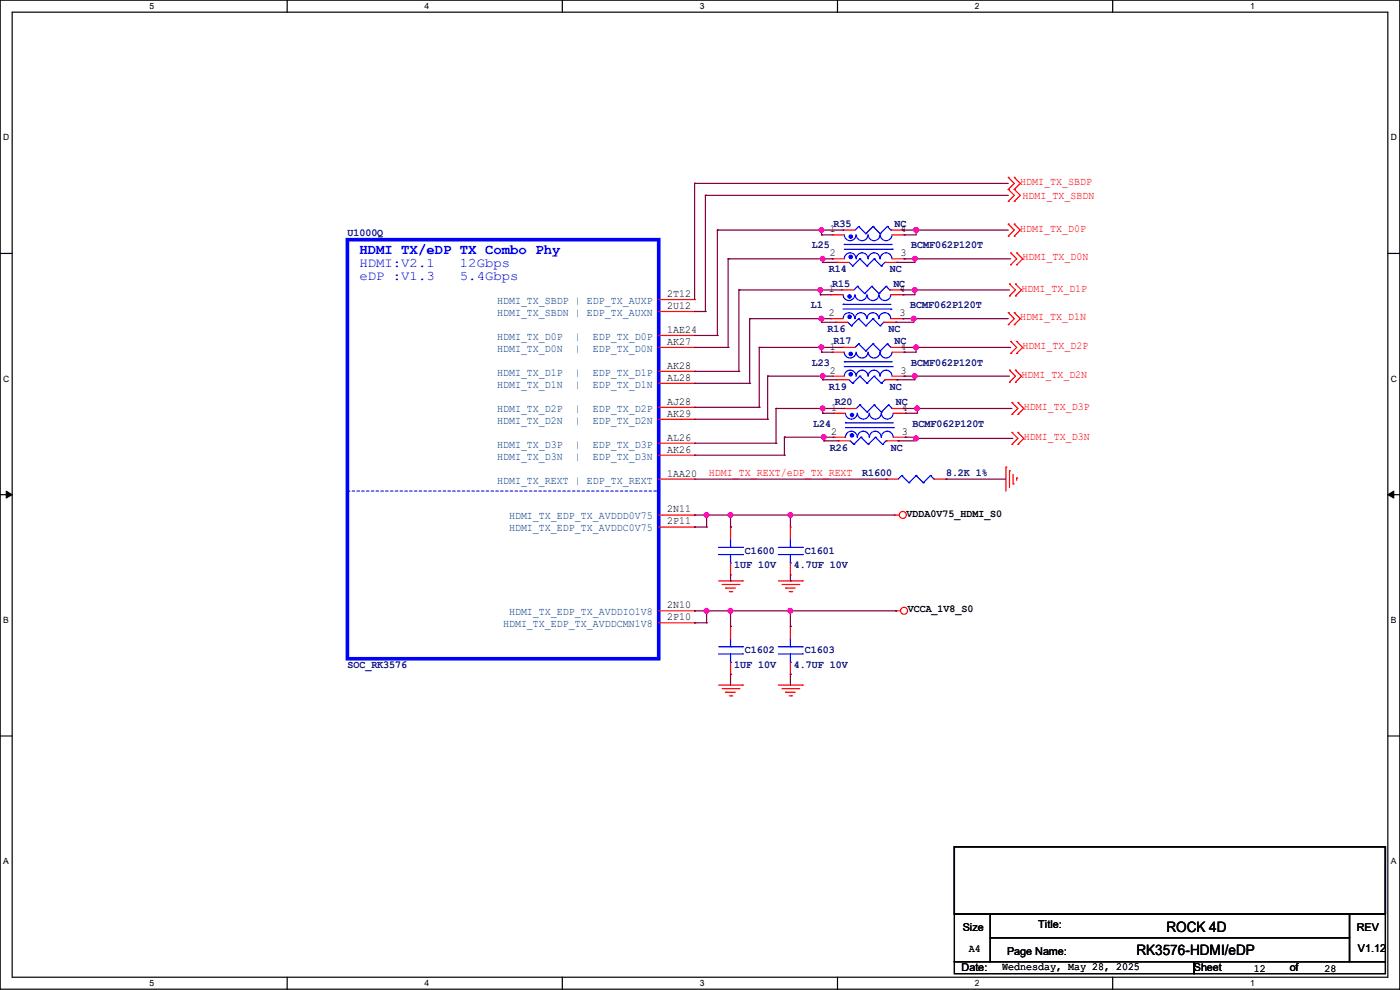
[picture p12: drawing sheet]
<svg xmlns="http://www.w3.org/2000/svg" width="297mm" height="210mm" viewBox="0 0 297 210" stroke-linecap="round" stroke-linejoin="round" font-family="sans-serif">
<path d="M0 0h297v209.8h-297zM2.6 2.6h291.8v204.7h-291.8z" fill="none" stroke="#000" stroke-width=".25"/>
<g fill="#fff">
<path d="M31.8 .3h.9v2h-.9z"/>
<path d="M31.8 207.6h.9v2h-.9z"/>
</g>
<path d="M60.9 0v2.6M60.9 207.3v2.5" fill="none" stroke="#000" stroke-width=".25"/>
<g fill="#fff">
<path d="M90.1 .3h1v2h-1z"/>
<path d="M90.1 207.6h1v2h-1z"/>
</g>
<path d="M119.3 0v2.6M119.3 207.3v2.5" fill="none" stroke="#000" stroke-width=".25"/>
<g fill="#fff">
<path d="M148.5 .3h.9v2h-.9z"/>
<path d="M148.5 207.6h.9v2h-.9z"/>
</g>
<path d="M177.7 0v2.6M177.7 207.3v2.5" fill="none" stroke="#000" stroke-width=".25"/>
<g fill="#fff">
<path d="M206.8 .3h1v2h-1z"/>
<path d="M206.8 207.6h1v2h-1z"/>
</g>
<path d="M236.1 0v2.6M236.1 207.3v2.5" fill="none" stroke="#000" stroke-width=".25"/>
<g fill="#fff">
<path d="M265.2 .3h1v2h-1z"/>
<path d="M265.2 207.6h1v2h-1z"/>
<path d="M.7 28.2h1.2v1.9h-1.2z"/>
<path d="M295.1 28.2h1.2v1.9h-1.2z"/>
<path d="M.7 79.3h1.2v2h-1.2z"/>
<path d="M295.1 79.3h1.2v2h-1.2z"/>
</g>
<path d="M0 53.8h2.6M294.4 53.8h2.6" fill="none" stroke="#000" stroke-width=".25"/>
<g fill="#fff">
<path d="M.7 130.5h1.2v2h-1.2z"/>
<path d="M295.1 130.5h1.1v2h-1.1z"/>
</g>
<path d="M0 104.9h2.6M294.4 104.9h2.6" fill="none" stroke="#000" stroke-width=".25"/>
<path d="M1.3 104.2l1.3 .7-1.3 .8zM294.4 104.9l1.3-.7v1.5z" fill="#000" stroke="#000" stroke-width=".21"/>
<g fill="#fff">
<path d="M.7 181.7h1.2v2h-1.2z"/>
<path d="M295.1 181.7h1.1v2h-1.1z"/>
</g>
<path d="M0 156.1h2.6M294.4 156.1h2.6M202.5 179.6h91.4v14.2h-91.4zM202.5 193.8h7.6v10.2h-7.6zM210.1 193.8h76.2v5.1h-76.2zM210.1 198.9h76.2v5.1h-76.2zM286.3 193.8h7.6v10.2h-7.6zM202.5 204h50.8v2.5h-50.8zM253.3 204h40.6v2.5h-40.6z" fill="none" stroke="#000" stroke-width=".25"/>
<g fill="none" stroke="#f00" stroke-width=".25">
<path d="M213.9 37.6h.1M213.9 37.6l1.3 1.3-1.3 1.3M215.2 37.6h.1M215.2 37.6l1.3 1.3-1.3 1.3M176.6 49.8h.1M176.6 54.9h.1M176.6 49.8h2.5M176.6 54.9h2.5M177.6 55.7h.1M177.6 55.7h2.5M178.9 48.8h.1M178.9 48.8h2.5"/>
<path d="M187.7 55.7h2.6M189 48.8h2.6M189.3 49.8h2.5M189.3 54.9h2.5M190.3 55.7h.1M191.6 48.8h.1M191.8 49.8h.1M191.8 54.9h.1M213.9 50.1h.1M213.9 47.5h.1M213.9 40.2h.1M213.9 42.7h.1"/>
<path d="M213.9 47.5l1.3 1.3-1.3 1.3M213.9 40.2l1.3 1.2-1.3 1.3M214.4 56.2h.1M214.4 53.6h.1M214.4 53.6l1.3 1.3-1.3 1.3M215.2 50.1h.1M215.2 47.5h.1M215.2 40.2h.1M215.2 42.7h.1M215.2 47.5l1.3 1.3-1.3 1.3M215.2 40.2l1.3 1.2-1.3 1.3M215.7 56.2h.1"/>
<path d="M215.7 53.6h.1M215.7 53.6l1.3 1.3-1.3 1.3M139.7 73.7h7.7M139.7 63.5h7.7M139.7 66.1h7.7M139.7 71.2h7.7M139.7 78.8h7.7M147.4 63.5h.1M147.4 66.1h.1M147.4 71.2h.1M147.4 73.7h.1M147.4 78.8h.1"/>
<path d="M176.3 62.5h.1M176.3 67.6h.1M176.3 62.5h2.6M176.3 67.6h2.6M176.6 74.7h.1M176.6 79.8h.1M176.6 74.7h2.5M176.6 79.8h2.5M177.3 68.4h.1M177.3 68.4h2.6M178.6 61.5h.1M178.6 61.5h2.5"/>
<path d="M178.9 73.7h.1M178.9 73.7h2.5M187.5 68.4h2.5M188.8 61.5h2.5M189 62.5h2.6M189 67.6h2.6M189 73.7h2.6M189.3 74.7h2.5M189.3 79.8h2.5M190 68.4h.1M191.3 61.5h.1M191.6 62.5h.1"/>
<path d="M191.6 67.6h.1M191.6 73.7h.1M191.8 74.7h.1M191.8 79.8h.1M213.9 68.9h.1M213.9 66.3h.1M213.9 66.3l1.3 1.3-1.3 1.3M214.2 62.8h.1M214.2 60.2h.1M214.2 78.5h.1M214.2 60.2l1.2 1.3-1.2 1.3M214.2 78.5l1.2 1.3-1.2 1.3"/>
<path d="M214.4 75h.1M214.4 72.4h.1M214.4 72.4l1.3 1.3-1.3 1.3M215.2 68.9h.1M215.2 66.3h.1M215.2 66.3l1.3 1.3-1.3 1.3M215.4 62.8h.1M215.4 60.2h.1M215.4 78.5h.1M215.4 60.2l1.3 1.3-1.3 1.3M215.4 78.5l1.3 1.3-1.3 1.3M215.7 75h.1"/>
<path d="M215.7 72.4h.1M215.7 72.4l1.3 1.3-1.3 1.3M139.7 81.3h7.7M139.7 86.4h7.7M139.7 88.9h7.7M139.7 94h7.7M139.7 96.6h7.7M147.4 81.3h.1M147.4 86.4h.1M147.4 88.9h.1M147.4 94h.1M147.4 96.6h.1"/>
<path d="M176.8 87.7h.1M176.8 92.8h.1M176.8 87.7h2.6M176.8 92.8h2.6M177.6 80.6h.1M177.6 80.6h2.5M177.8 93.5h.1M177.8 93.5h2.6M179.1 86.7h.1M179.1 86.7h2.6M187.7 80.6h2.6M188 93.5h2.5"/>
<path d="M189.3 86.7h2.5M189.5 87.7h2.6M189.5 92.8h2.6M190.3 80.6h.1M190.5 93.5h.1M191.8 86.7h.1M192.1 87.7h.1M192.1 92.8h.1M213.4 99.1h.1M213.4 99.1v5.1M214.2 99.9h.1M214.2 81.1h.1"/>
<path d="M214.2 99.9v3.5M214.7 87.9h.1M214.7 85.4h.1M214.7 94.3h.1M214.7 91.7h.1M214.7 85.4l1.2 1.3-1.2 1.2M214.7 91.7l1.2 1.3-1.2 1.3M215.4 81.1h.1M215.9 87.9h.1M215.9 85.4h.1M215.9 94.3h.1M215.9 91.7h.1"/>
<path d="M215.9 85.4l1.3 1.3-1.3 1.2M215.9 91.7l1.3 1.3-1.3 1.3M139.7 109.3h7.7M139.7 101.6h7.7M139.7 111.8h7.7M147.4 101.6h.1M147.4 109.3h.1M147.4 111.8h.1M155 111.8h.1M155 111.8v2.5M155 119.4v2.6M167.7 111.8h.1"/>
<path d="M167.7 111.8v2.5M167.7 119.4v2.6M188 101.6h.1M188 101.6h2.5M189.8 109.3h.1M189.8 109.3h1M198.2 101.6h2.5M200.7 101.6h.1M214.9 102.7h.1M214.9 100.6v2.1M215.7 101.4h.1M215.7 101.4v.5"/>
<path d="M139.7 129.6h7.7M139.7 132.1h7.7M147.4 129.6h.1M147.4 132.1h.1M152.4 123.2h5.1M153.2 124h3.6M154 124.8h.1M154 124.8h2M154.7 125.5h.5M155 132.9h.1M155 122h.1M155 132.9v2.5"/>
<path d="M155.2 125.5h.1M156.8 124h.1M157.5 123.2h.1M165.1 123.2h5.1M165.9 124h3.6M166.7 124.8h.1M166.7 124.8h2M167.4 125.5h.5M167.7 132.9h.1M167.7 122h.1M167.7 132.9v2.5M167.9 125.5h.1"/>
<path d="M169.5 124h.1M170.2 123.2h.1M190 129.6h.1M190 129.6h1.1M152.4 145.3h5.1M153.2 146.1h3.6M154 146.9h.1M154 146.9h2M154.7 147.6h.5M155 143h.1M155 140.5v2.5M155.2 147.6h.1"/>
<path d="M156.8 146.1h.1M157.5 145.3h.1M165.1 145.3h5.1M165.9 146.1h3.6M166.7 146.9h.1M166.7 146.9h2M167.4 147.6h.5M167.7 143h.1M167.7 140.5v2.5M167.9 147.6h.1M169.5 146.1h.1M170.2 145.3h.1"/>
<circle cx="191.5" cy="109.2" r=".74"/>
<circle cx="191.8" cy="129.6" r=".74"/>
</g>
<g fill="none" stroke="#00f" stroke-width=".25">
<path d="M179.1 54.9a1.25 1.25 0 0 1 1.3-1.3 1.25 1.25 0 0 1 1.2 1.3M179.1 49.8a1.25 1.25 0 0 0 1.3 1.3 1.25 1.25 0 0 0 1.2-1.3M179.1 51.9h.1M179.1 52.9h10.2M179.1 51.9h10.2M180.1 55.7l.8 .7M180.9 56.4h.1M181.7 54.9a1.25 1.25 0 0 1 1.2-1.3 1.25 1.25 0 0 1 1.3 1.3M181.7 49.8a1.25 1.25 0 0 0 1.2 1.3 1.25 1.25 0 0 0 1.3-1.3M182.2 48h.1M182.2 48l-.8 .8M182.2 48l1.5 1.6"/>
<path d="M182.4 54.9h.1M182.4 54.9l-1.5 1.5M182.4 54.9l1.5 1.5M183.7 49.6h.1M183.9 56.4h.1M184.2 54.9a1.25 1.25 0 0 1 1.2-1.3 1.25 1.25 0 0 1 1.3 1.3M184.2 49.8a1.25 1.25 0 0 0 1.2 1.3 1.25 1.25 0 0 0 1.3-1.3M185.2 48h.1M185.2 48l-1.5 1.6M185.2 48l1.5 1.6M185.5 54.9h.1M185.5 54.9l-1.6 1.5"/>
<path d="M185.5 54.9l1.5 1.5M186.7 49.6h.1M186.7 54.9a1.25 1.25 0 0 1 1.3-1.3 1.25 1.25 0 0 1 1.2 1.3M186.7 49.8a1.25 1.25 0 0 0 1.3 1.3 1.25 1.25 0 0 0 1.2-1.3M187 56.4h.1M187.7 55.7h.1M187.7 55.7l-.7 .7M188.3 48h.1M188.3 48l-1.6 1.6M188.3 48l.7 .8M189 48.8h.1M189.3 52.9h.1"/>
<path d="M178.9 67.6a1.25 1.25 0 0 1 1.2-1.3 1.25 1.25 0 0 1 1.3 1.3M178.9 62.5a1.25 1.25 0 0 0 1.2 1.3 1.25 1.25 0 0 0 1.3-1.3M178.9 64.6h.1M178.9 65.6h10.1M178.9 64.6h10.1M179.1 79.8a1.25 1.25 0 0 1 1.3-1.3 1.25 1.25 0 0 1 1.2 1.3M179.1 74.7a1.25 1.25 0 0 0 1.3 1.2 1.25 1.25 0 0 0 1.2-1.2M179.1 76.8h.1M179.1 77.8h10.2M179.1 76.8h10.2M179.9 68.4l.7 .7M180.6 69.1h.1"/>
<path d="M181.4 67.6a1.25 1.25 0 0 1 1.2-1.3 1.25 1.25 0 0 1 1.3 1.3M181.4 62.5a1.25 1.25 0 0 0 1.2 1.3 1.25 1.25 0 0 0 1.3-1.3M181.7 79.8a1.25 1.25 0 0 1 1.2-1.3 1.25 1.25 0 0 1 1.3 1.3M181.7 74.7a1.25 1.25 0 0 0 1.2 1.2 1.25 1.25 0 0 0 1.3-1.2M181.9 60.7h.1M181.9 60.7l-.8 .8M181.9 60.7l1.5 1.6M182.2 72.9h.1M182.2 67.6h.1M182.2 72.9l-.8 .8M182.2 72.9l1.5 1.6M182.2 67.6l-1.6 1.5"/>
<path d="M182.2 67.6l1.5 1.5M182.4 79.8h.1M182.4 79.8l1.5 1.5M182.4 79.8l-1.5 1.5M183.4 62.3h.1M183.7 74.5h.1M183.7 69.1h.1M183.9 67.6a1.25 1.25 0 0 1 1.3-1.3 1.25 1.25 0 0 1 1.2 1.3M183.9 62.5a1.25 1.25 0 0 0 1.3 1.3 1.25 1.25 0 0 0 1.2-1.3M184.2 79.8a1.25 1.25 0 0 1 1.2-1.3 1.25 1.25 0 0 1 1.3 1.3M184.2 74.7a1.25 1.25 0 0 0 1.2 1.2 1.25 1.25 0 0 0 1.3-1.2M185 60.7h.1"/>
<path d="M185 60.7l-1.6 1.6M185 60.7l1.5 1.6M185.2 72.9h.1M185.2 67.6h.1M185.2 72.9l-1.5 1.6M185.2 72.9l1.5 1.6M185.2 67.6l-1.5 1.5M185.2 67.6l1.5 1.5M185.5 79.8h.1M185.5 79.8l-1.6 1.5M185.5 79.8l1.5 1.5M186.5 62.3h.1"/>
<path d="M186.5 67.6a1.25 1.25 0 0 1 1.2-1.3 1.25 1.25 0 0 1 1.3 1.3M186.5 62.5a1.25 1.25 0 0 0 1.2 1.3 1.25 1.25 0 0 0 1.3-1.3M186.7 79.8a1.25 1.25 0 0 1 1.3-1.3 1.25 1.25 0 0 1 1.2 1.3M186.7 74.7a1.25 1.25 0 0 0 1.3 1.2 1.25 1.25 0 0 0 1.2-1.2M186.7 74.5h.1M186.7 69.1h.1M187.5 68.4h.1M187.5 68.4l-.8 .7M188 60.7h.1M188 60.7l-1.5 1.6M188 60.7l.8 .8M188.3 72.9h.1"/>
<path d="M188.3 72.9l-1.6 1.6M188.3 72.9l.7 .8M188.8 61.5h.1M189 65.6h.1M189 73.7h.1M189.3 77.8h.1M179.4 92.8a1.25 1.25 0 0 1 1.2-1.3 1.25 1.25 0 0 1 1.3 1.3M179.4 87.7a1.25 1.25 0 0 0 1.2 1.2 1.25 1.25 0 0 0 1.3-1.2M179.4 89.7h.1M179.4 90.7h10.1M179.4 89.7h10.1M180.1 80.6l.8 .7"/>
<path d="M180.4 93.5l.7 .8M180.9 81.3h.1M181.1 94.3h.1M181.9 92.8a1.25 1.25 0 0 1 1.3-1.3 1.25 1.25 0 0 1 1.2 1.3M181.9 87.7a1.25 1.25 0 0 0 1.3 1.2 1.25 1.25 0 0 0 1.2-1.2M182.4 85.9h.1M182.4 85.9l-.7 .8M182.4 85.9l1.5 1.5M182.7 92.8h.1M182.7 92.8l-1.6 1.5M182.7 92.8l1.5 1.5M183.9 87.4h.1"/>
<path d="M183.9 81.3h.1M184.2 94.3h.1M184.4 92.8a1.25 1.25 0 0 1 1.3-1.3 1.25 1.25 0 0 1 1.2 1.3M184.4 87.7a1.25 1.25 0 0 0 1.3 1.2 1.25 1.25 0 0 0 1.2-1.2M185.5 85.9h.1M185.5 85.9l-1.6 1.5M185.5 85.9l1.5 1.5M185.7 92.8h.1M185.7 92.8l-1.5 1.5M185.7 92.8l1.5 1.5M187 92.8a1.25 1.25 0 0 1 1.2-1.3 1.25 1.25 0 0 1 1.3 1.3M187 87.7a1.25 1.25 0 0 0 1.2 1.2 1.25 1.25 0 0 0 1.3-1.2"/>
<path d="M187 87.4h.1M187 81.3h.1M187.2 94.3h.1M187.7 80.6h.1M187.7 80.6l-.7 .7M188 93.5h.1M188 93.5l-.8 .8M188.5 85.9h.1M188.5 85.9l-1.5 1.5M188.5 85.9l.8 .8M189.3 86.7h.1M189.5 90.7h.1"/>
<path d="M152.4 117.6h5.1M152.4 116.1h5.1M155 119.4h.1M155 116.1h.1M155 114.3v1.8M155 117.6v1.8M157.5 117.6h.1M157.5 116.1h.1M165.1 117.6h5.1M165.1 116.1h5.1M167.7 119.4h.1M167.7 116.1h.1"/>
<path d="M167.7 114.3v1.8M167.7 117.6v1.8M170.2 117.6h.1M170.2 116.1h.1M191.3 100.9h.1M191.3 100.9l-.8 .7M191.3 100.9l1.5 1.5M192.8 102.4h.1M194.4 100.9h.1M194.4 100.9l-1.6 1.5M194.4 100.9l1.5 1.5M195.9 102.4h.1"/>
<path d="M197.4 100.9h.1M197.4 100.9l-1.5 1.5M197.4 100.9l.8 .7M198.2 101.6h.1M152.4 138.7h5.1M152.4 137.2h5.1M155 137.2h.1M155 135.4v1.8M155 138.7v1.8M157.5 138.7h.1M157.5 137.2h.1M165.1 138.7h5.1"/>
<path d="M165.1 137.2h5.1M167.7 137.2h.1M167.7 135.4v1.8M167.7 138.7v1.8M170.2 138.7h.1M170.2 137.2h.1M155 140.5h.1M167.7 140.5h.1"/>
</g>
<g fill="#00f" stroke="#00f" stroke-width=".25">
<circle cx="180.7" cy="88" r=".36"/>
<circle cx="180.7" cy="92.4" r=".36"/>
<circle cx="180.2" cy="62.9" r=".36"/>
<circle cx="180.2" cy="67.2" r=".36"/>
<circle cx="180.5" cy="75.1" r=".36"/>
<circle cx="180.5" cy="79.4" r=".36"/>
<circle cx="180.5" cy="50.2" r=".36"/>
<circle cx="180.5" cy="54.5" r=".36"/>
</g>
<path d="M73.7 50.8h66v88.9h-66z" fill="none" stroke="#00f" stroke-width=".76"/>
<path d="M73.7 104.2h66M139.7 104.2h.1" fill="none" stroke="#00f" stroke-width=".25" stroke-dasharray=".5 .5"/>
<g fill="none" stroke="#7f003f" stroke-width=".25">
<path d="M147.4 38.9h.1M147.4 38.9h66.5M147.4 38.9v24.6M149.6 41.4h.1M149.6 41.4v24.7M149.6 41.4h64.3M152.2 48.8h.1M152.2 48.8v22.4M152.2 48.8h26.7M154.5 54.9h.1M154.5 54.9h22.1M154.5 54.9v18.8"/>
<path d="M174.3 49.8h.1M174.3 48.8h.1M174.3 49.8h2.3M174.3 48.8v1M174.5 55.7h.1M174.5 54.9h.1M174.5 55.7h3.1M174.5 54.9v.8M176.6 54.9h.1M178.9 48.8h.1M190.3 55.7h.1M191.6 48.8h.1"/>
<path d="M191.6 48.8h22.3M191.8 49.8h.1M191.8 54.9h.1M191.8 54.9h22.6M194.1 54.9h.1M194.1 54.9v.8h-3.8M194.4 48.8h.1M194.4 48.8v1h-2.6M147.4 66.1h2.2M147.4 71.2h4.8M147.4 73.7h7.1M147.4 78.8h9.4"/>
<path d="M149.6 66.1h.1M152.2 71.2h.1M154.5 73.7h.1M156.8 78.8h.1M156.8 61.5h.1M156.8 61.5h21.8M156.8 61.5v17.3M159 67.6h.1M159 67.6h17.3M159 67.6v13.7M161.1 73.7h.1M161.1 73.7h17.8"/>
<path d="M161.1 73.7v12.7M162.9 79.8h.1M162.9 79.8h13.7M162.9 79.8v9.1M174 62.5h.1M174 61.5h.1M174 62.5h2.3M174 61.5v1M174.3 68.4h.1M174.3 67.6h.1M174.3 74.7h.1M174.3 73.7h.1"/>
<path d="M174.3 67.6v.8M174.3 73.7v1M174.3 68.4h3M174.3 74.7h2.3M174.5 79.8h.1M174.5 79.8v.8M190 68.4h.1M191.3 61.5h.1M191.3 61.5h22.9M191.6 62.5h.1M191.6 67.6h.1M191.6 73.7h.1"/>
<path d="M191.6 73.7h22.8M191.6 67.6h22.3M191.8 74.7h.1M191.8 79.8h.1M191.8 79.8h22.4M193.8 67.6h.1M193.8 67.6v.8h-3.8M194.1 61.5h.1M194.1 79.8h.1M194.1 61.5v1h-2.5M194.1 79.8v.8h-3.8M194.4 73.7h.1"/>
<path d="M194.4 73.7v1h-2.6M147.4 81.3h11.6M147.4 86.4h13.7M147.4 88.9h15.5M147.4 94h17.2M147.4 96.6h19M159 81.3h.1M161.1 86.4h.1M162.9 88.9h.1M164.6 94h.1M164.6 86.7h.1M164.6 86.7h14.5"/>
<path d="M164.6 86.7v7.3M166.4 96.6h.1M166.4 92.8h.1M166.4 92.8h10.4M166.4 92.8v3.8M174.5 80.6h.1M174.5 87.7h.1M174.5 86.7h.1M174.5 86.7v1M174.5 80.6h3.1M174.5 87.7h2.3M174.8 93.5h.1"/>
<path d="M174.8 92.8h.1M174.8 93.5h3M174.8 92.8v.7M190.3 80.6h.1M190.5 93.5h.1M191.8 86.7h.1M191.8 86.7h22.9M192.1 87.7h.1M192.1 92.8h.1M192.1 92.8h2.3v.7h-3.9M194.4 93h.1M194.4 93h20.3"/>
<path d="M194.6 86.7h.1M194.6 86.7v1h-2.5M214.7 93h.1M147.4 109.3h.1M147.4 111.8h.1M147.4 101.6h40.6M147.4 109.3h42.4M147.4 111.8h2.5M149.9 111.8h.1M149.9 109.3h.1M149.9 109.3v2.5M155 111.8h.1"/>
<path d="M155 109.3v2.5M167.7 109.3h.1M167.7 109.3v2.5M188 101.6h.1M200.7 101.6h.1M200.7 101.6h12.7M147.4 129.6h.1M147.4 132.1h.1M147.4 129.6h42.6M147.4 132.1h2.5M149.9 132.1h.1M149.9 129.6h.1"/>
<path d="M149.9 129.6v2.5M155 132.9h.1M155 123.2h.1M155 122v1.2M155 129.6v3.3M167.7 132.9h.1M167.7 129.6h.1M167.7 123.2h.1M167.7 122v1.2M167.7 129.6v3.3M190 129.6h.1M155 143h.1"/>
<path d="M155 143v2.3M167.7 143h.1M167.7 143v2.3"/>
</g>
<g fill="#f0f" stroke="#f0f" stroke-width=".25">
<circle cx="167.7" cy="109.2" r=".49"/>
<circle cx="167.7" cy="129.6" r=".49"/>
<circle cx="155" cy="109.2" r=".49"/>
<circle cx="149.9" cy="109.2" r=".49"/>
<circle cx="155" cy="129.6" r=".49"/>
<circle cx="149.9" cy="129.6" r=".49"/>
<circle cx="194.3" cy="48.8" r=".49"/>
<circle cx="174.3" cy="48.8" r=".49"/>
<circle cx="194.1" cy="54.9" r=".49"/>
<circle cx="174.5" cy="54.9" r=".49"/>
<circle cx="174" cy="61.5" r=".49"/>
<circle cx="194.1" cy="61.5" r=".49"/>
<circle cx="174.3" cy="67.6" r=".49"/>
<circle cx="193.8" cy="67.6" r=".49"/>
<circle cx="174.3" cy="73.7" r=".49"/>
<circle cx="174.5" cy="79.8" r=".49"/>
<circle cx="194.3" cy="73.7" r=".49"/>
<circle cx="194.1" cy="79.8" r=".49"/>
<circle cx="194.6" cy="86.6" r=".49"/>
<circle cx="174.5" cy="86.6" r=".49"/>
<circle cx="174.8" cy="92.7" r=".49"/>
<circle cx="194.3" cy="93" r=".49"/>
</g>
<text font-size="3" fill="#00f" x="76.2" y="53.9">HDMI TX/eDP TX Combo Phy</text>
<g font-size="3">
<text x="247.4" y="197.6">ROCK 4D</text>
<text x="241.1" y="202.7">RK3576-HDMI/eDP</text>
</g>
<g font-size="2.8" fill="#00f">
<text x="76.2" y="56.6">HDMI:V2.1</text>
<text x="76.2" y="59.4">eDP :V1.3</text>
<text x="97.6" y="56.6">12Gbps</text>
<text x="97.6" y="59.4">5.4Gbps</text>
</g>
<g font-size="2.3" fill="#f00">
<text x="216.4" y="39.2">HDMI_TX_SBDP</text>
<text x="217" y="42.3">HDMI_TX_SBDN</text>
<text x="216.4" y="49.1">HDMI_TX_D0P</text>
<text x="217" y="55.2">HDMI_TX_D0N</text>
<text x="216.7" y="61.8">HDMI_TX_D1P</text>
<text x="216.4" y="67.9">HDMI_TX_D1N</text>
<text x="217" y="74">HDMI_TX_D2P</text>
<text x="216.7" y="80.1">HDMI_TX_D2N</text>
<text x="217.2" y="87">HDMI_TX_D3P</text>
<text x="217.2" y="93.3">HDMI_TX_D3N</text>
<text x="150.4" y="100.9">HDMI_TX_REXT/eDP_TX_REXT</text>
</g>
<g font-size="2.3" fill="#00007f">
<text x="73.7" y="50.2">U1000Q</text>
<text x="172.3" y="52.7">L25</text>
<text x="176.8" y="48.1">R35</text>
<text x="189.8" y="48.1">NC</text>
<text x="193.3" y="52.7">BCMF062P120T</text>
<text x="175.8" y="57.8">R14</text>
<text x="188.8" y="57.8">NC</text>
<text x="172" y="65.4">L1</text>
<text x="176.6" y="60.8">R15</text>
<text x="189.5" y="60.8">NC</text>
<text x="193.1" y="65.4">BCMF062P120T</text>
<text x="175.6" y="70.5">R16</text>
<text x="188.5" y="70.5">NC</text>
<text x="172.3" y="77.6">L23</text>
<text x="176.8" y="73">R17</text>
<text x="189.8" y="73">NC</text>
<text x="193.3" y="77.6">BCMF062P120T</text>
<text x="175.8" y="82.7">R19</text>
<text x="188.8" y="82.7">NC</text>
<text x="177.1" y="86">R20</text>
<text x="190" y="86">NC</text>
<text x="172.5" y="90.6">L24</text>
<text x="176.1" y="95.6">R26</text>
<text x="189" y="95.6">NC</text>
<text x="193.6" y="90.6">BCMF062P120T</text>
<text x="182.9" y="101">R1600</text>
<text x="200.7" y="101">8.2K 1%</text>
<text x="158" y="117.5">C1600</text>
<text x="170.7" y="117.5">C1601</text>
<text x="155.7" y="120.5">1UF 10V</text>
<text x="168.4" y="120.5">4.7UF 10V</text>
<text x="73.7" y="141.6">SOC_RK3576</text>
<text x="155.7" y="141.6">1UF 10V</text>
<text x="158" y="138.6">C1602</text>
<text x="168.4" y="141.6">4.7UF 10V</text>
<text x="170.7" y="138.6">C1603</text>
</g>
<g font-size="2.3">
<text x="176.1" y="49.3">1</text>
<text x="191.1" y="49.3">4</text>
<text x="176.1" y="54.4">2</text>
<text x="191.1" y="54.4">3</text>
<text x="141.5" y="63">2T12</text>
<text x="141.5" y="65.5">2U12</text>
<text x="175.8" y="62">1</text>
<text x="190.8" y="62">4</text>
<text x="141.5" y="70.6">1AE24</text>
<text x="175.8" y="67.1">2</text>
<text x="190.8" y="67.1">3</text>
<text x="141.5" y="73.2">AK27</text>
<text x="176.1" y="74.2">1</text>
<text x="191.1" y="74.2">4</text>
<text x="141.5" y="78.2">AK28</text>
<text x="141.5" y="80.8">AL28</text>
<text x="176.1" y="79.2">2</text>
<text x="191.1" y="79.2">3</text>
<text x="141.5" y="85.9">AJ28</text>
<text x="141.5" y="88.4">AK29</text>
<text x="176.3" y="87.1">1</text>
<text x="191.3" y="87.1">4</text>
<text x="141.5" y="93.5">AL26</text>
<text x="176.3" y="92.2">2</text>
<text x="191.3" y="92.2">3</text>
<text x="141.5" y="96">AK26</text>
<text x="141.5" y="101.1">1AA20</text>
<text x="141.5" y="108.7">2N11</text>
<text x="141.5" y="111.3">2P11</text>
<text x="192.3" y="109.6">VDDA0V75_HDMI_S0</text>
<text x="141.5" y="129">2N10</text>
<text x="141.5" y="131.6">2P10</text>
<text x="192.6" y="129.9">VCCA_1V8_S0</text>
<text x="204.3" y="197.4">Size</text>
<text x="220.3" y="196.9">Title:</text>
<text x="287.8" y="197.4">REV</text>
<text x="205.5" y="202.1">A4</text>
<text x="213.7" y="202.5">Page Name:</text>
<text x="288.1" y="202">V1.12</text>
<text x="204" y="206.1">Date:</text>
<text x="212.6" y="205.9">Wednesday, May 28, 2025</text>
<text x="253.3" y="206.1">Sheet</text>
<text x="266" y="206.1">12</text>
<text x="273.6" y="206.1">of</text>
<text x="281" y="206.1">28</text>
</g>
<g font-size="2.3" fill="#003f7f">
<text x="105.5" y="64.5">HDMI_TX_SBDP | EDP_TX_AUXP</text>
<text x="105.5" y="67">HDMI_TX_SBDN | EDP_TX_AUXN</text>
<text x="105.5" y="72.1">HDMI_TX_D0P</text>
<text x="105.5" y="74.6">HDMI_TX_D0N</text>
<text x="122" y="72.1">|</text>
<text x="122" y="74.6">|</text>
<text x="125.8" y="72.1">EDP_TX_D0P</text>
<text x="125.8" y="74.6">EDP_TX_D0N</text>
<text x="105.5" y="79.7">HDMI_TX_D1P</text>
<text x="105.5" y="82.3">HDMI_TX_D1N</text>
<text x="122" y="79.7">|</text>
<text x="122" y="82.3">|</text>
<text x="125.8" y="79.7">EDP_TX_D1P</text>
<text x="125.8" y="82.3">EDP_TX_D1N</text>
<text x="105.5" y="87.3">HDMI_TX_D2P</text>
<text x="105.5" y="89.9">HDMI_TX_D2N</text>
<text x="122" y="87.3">|</text>
<text x="122" y="89.9">|</text>
<text x="125.8" y="87.3">EDP_TX_D2P</text>
<text x="125.8" y="89.9">EDP_TX_D2N</text>
<text x="105.5" y="95">HDMI_TX_D3P</text>
<text x="122" y="95">|</text>
<text x="125.8" y="95">EDP_TX_D3P</text>
<text x="105.5" y="97.5">HDMI_TX_D3N</text>
<text x="122" y="97.5">|</text>
<text x="125.8" y="97.5">EDP_TX_D3N</text>
<text x="105.5" y="102.6">HDMI_TX_REXT | EDP_TX_REXT</text>
<text x="108" y="110.2">HDMI_TX_EDP_TX_AVDDD0V75</text>
<text x="108" y="112.7">HDMI_TX_EDP_TX_AVDDC0V75</text>
<text x="108" y="130.5">HDMI_TX_EDP_TX_AVDDIO1V8</text>
<text x="106.7" y="133.1">HDMI_TX_EDP_TX_AVDDCMN1V8</text>
</g>
<g font-size="1.8">
<text x="31.7" y="1.9">5</text>
<text x="90.1" y="1.9">4</text>
<text x="148.5" y="1.9">3</text>
<text x="206.8" y="1.9">2</text>
<text x="265.2" y="1.9">1</text>
<text x=".7" y="29.8">D</text>
<text x="295.1" y="29.8">D</text>
<text x=".7" y="80.9">C</text>
<text x="295.1" y="80.9">C</text>
<text x=".7" y="132.1">B</text>
<text x="295.1" y="132.1">B</text>
<text x=".7" y="183.3">A</text>
<text x="295.1" y="183.3">A</text>
<text x="31.7" y="209.2">5</text>
<text x="90.1" y="209.2">4</text>
<text x="148.5" y="209.2">3</text>
<text x="206.8" y="209.2">2</text>
<text x="265.2" y="209.2">1</text>
</g>
</svg>
